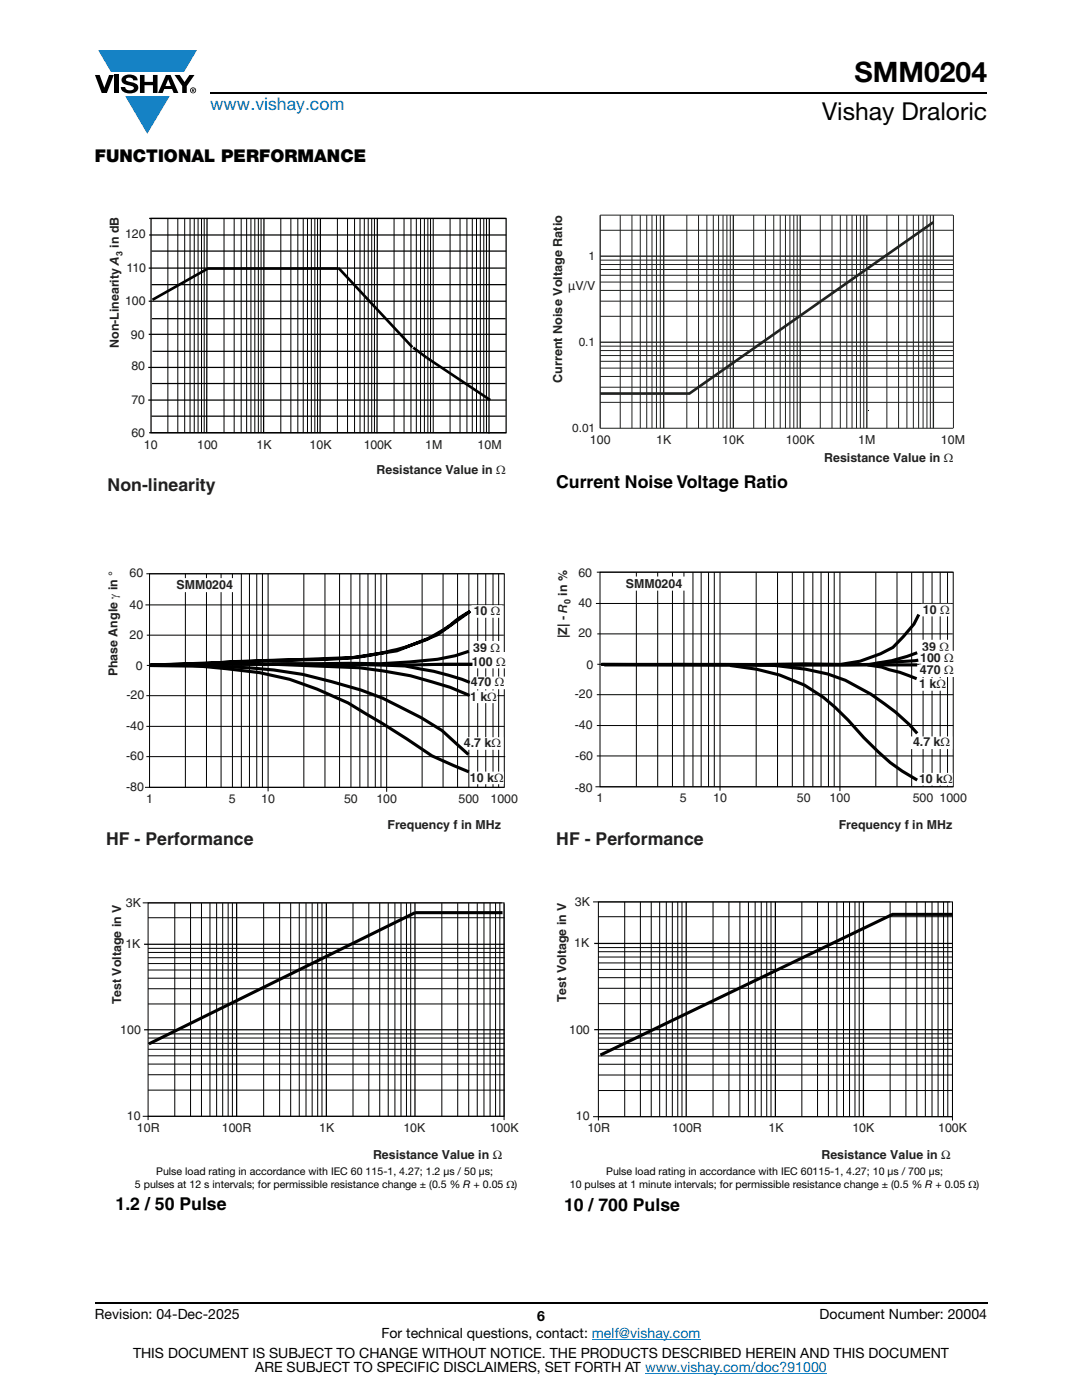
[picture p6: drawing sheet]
<svg xmlns="http://www.w3.org/2000/svg" width="216mm" height="279mm" viewBox="0 0 216 279" stroke-linecap="round" stroke-linejoin="round" font-family="sans-serif">
<g fill="#147fc3">
<path d="M19.6 10h19.7l-2.6 4.3h-1.1h-13.5z"/>
<path d="M25 19.2h8.9l-4.5 7.5z"/>
</g>
<g fill="#000">
<path d="M18.9 15h1l.9 2.5 1-2.5h.9l-1.4 3.6h-1zM22.9 15h.9v3.6h-.9zM24.6 15.3a2.1 2.1 0 0 1 2.8 .3l.1 .4h-.9a.79 .79 0 0 0-.7-.5 .79 .79 0 0 0-.8 .4l.3 .3 1 .2a1.08 1.08 0 0 1 1.2 1 1.08 1.08 0 0 1-1.1 1.2 1.73 1.73 0 0 1-2.4-1.2h.9a.96 .96 0 0 0 .8 .6 .96 .96 0 0 0 .9-.4 1.31 1.31 0 0 0-1.2-.6 1.03 1.03 0 0 1-1.1-.6 1.03 1.03 0 0 1 .2-1.1zM27.9 15h.9v1.3h1.7v-1.3h.9v3.6h-.9v-1.6h-1.7v1.6h-.9zM34.8 15h1.1l.9 1.4 1-1.4h1l-1.5 2.2v1.4h-.9v-1.4z"/>
<path d="M33.6 15.9l.5 1.3h-1.1zM33.1 15l-1.6 3.6h1l.3-.8h1.5l.3 .8h1l-1.6-3.6z"/>
<path d="M38.4 17.8h.2v.2h-.2zM38.3 17.7v.7h.1v-.3l.4 .3-.2-.3 .2-.2-.1-.2z"/>
<path d="M38.1 18a.46 .46 0 0 1 .9 0 .46 .46 0 0 1-.9 0zM37.9 18a.6 .6 0 0 0 1.2 0 .6 .6 0 0 0-1.2 0z"/>
</g>
<path d="M42 18.6h155M18.9 260h178.1" fill="none" stroke="#000" stroke-width=".36"/>
<path d="M118.1 267.3h21.7M128.7 274h36.3" fill="none" stroke="#007ec4" stroke-width=".2"/>
<g fill="none" stroke="#000" stroke-width=".25">
<path d="M29.7 53.5h71.2M29.8 43.6h71.1M29.8 46.9h71.2M30.1 43.6h70.9v42.8h-70.9zM30.2 50.1h70.8M30.2 56.8h70.8M41.3 43.6l-.1 42.8M52.7 43.7l-.1 42.7M63.9 43.7v42.7M75.3 43.6l-.1 42.8M97.6 43.6v42.9M29.6 79.8h71.4"/>
<path d="M29.6 73.3h71.3M29.7 66.7h71.3M29.7 60.1h71.3M30.3 76.5h70.6M30.3 63.6h70.6M30.4 70.1h70.5M29.8 86.4h71.2M30.2 83.1h70.7"/>
</g>
<path d="M41.3 53.6h26.3M41.3 53.7l-10.9 6.1M67.6 53.5l14.7 15.8M82.5 69.4l2.7 2 12.6 8.4" fill="none" stroke="#000" stroke-width=".53"/>
<g fill="none" stroke="#000" stroke-width=".2">
<path d="M33.5 43.6v42.8M35.5 43.6v42.8M36.9 43.6v42.8M37.9 43.6v42.8M38.8 43.6v42.8M39.5 43.6v42.8M40.2 43.6v42.8M40.7 43.6v42.8M44.7 43.7v42.7M46.7 43.7v42.7M48.1 43.7v42.7M49.2 43.7v42.7"/>
<path d="M50.1 43.7v42.7M50.8 43.7v42.7M51.5 43.7v42.7M52.1 43.7v42.7M56 43.7v42.7M58 43.7v42.7M59.4 43.7v42.7M60.5 43.7v42.7M61.4 43.7v42.7M62.1 43.7v42.7M62.8 43.7v42.7M63.4 43.7v42.7"/>
<path d="M67.3 43.7v42.7M69.3 43.7v42.7M70.7 43.7v42.7M71.8 43.7v42.7M72.7 43.7v42.7M73.5 43.7v42.7M74.2 43.7v42.7M74.7 43.7v42.7M78.6 43.7v42.7M80.6 43.7v42.7M82 43.7v42.7M83.1 43.7v42.7"/>
<path d="M83.9 43.7v42.7M84.7 43.7v42.7M85.4 43.7v42.7M85.9 43.7v42.7M86.4 43.7v42.7M89.8 43.7v42.7M91.8 43.7v42.7M93.2 43.7v42.7M94.2 43.7v42.7M95.1 43.7v42.7M95.8 43.7v42.7M96.5 43.7v42.7"/>
<path d="M97.1 43.7v42.7"/>
</g>
<path d="M186.2 44.3l-48.6 34.2h-17.8" fill="none" stroke="#1f231f" stroke-width=".53"/>
<path d="M119.8 42.9v42.6M119.8 51.1h70.4M132.4 42.9v42.6M146.3 42.9v42.6M159.7 42.9v42.6M173 42.9v42.6M186.2 42.9v42.6M119.8 68.3h70.4" fill="none" stroke="#1f231f" stroke-width=".26"/>
<g fill="none" stroke="#1f231f" stroke-width=".2">
<path d="M119.8 46h70.4M119.8 42.9h70.4M119.8 58h70.4M119.8 56.3h70.4M119.8 54.9h70.4M119.8 53.8h70.4M119.8 52.8h70.4M119.8 51.9h70.4M123.8 42.9v42.6M126.1 42.9v42.6M127.8 42.9v42.6M129 42.9v42.6"/>
<path d="M130.1 42.9v42.6M131 42.9v42.6M131.8 42.9v42.6M137 42.9v42.6M139.4 42.9v42.6M141 42.9v42.6M142.3 42.9v42.6M143.4 42.9v42.6M144.3 42.9v42.6M145 42.9v42.6M145.7 42.9v42.6M150.4 42.9v42.6"/>
<path d="M152.7 42.9v42.6M154.4 42.9v42.6M155.7 42.9v42.6M156.7 42.9v42.6M157.6 42.9v42.6M158.4 42.9v42.6M159.1 42.9v42.6M163.7 42.9v42.6M166 42.9v42.6M167.7 42.9v42.6M169 42.9v42.6M170 42.9v42.6"/>
<path d="M170.9 42.9v42.6M171.7 42.9v42.6M172.4 42.9v42.6M177 42.9v42.6M179.3 42.9v42.6M181 42.9v42.6M182.2 42.9v42.6M183.3 42.9v42.6M184.2 42.9v42.6M185 42.9v42.6M185.6 42.9v42.6M190.2 42.9v42.6"/>
<path d="M119.8 77.3h70.4M119.8 75.1h70.4M119.8 73.5h70.4M119.8 72.1h70.4M119.8 71h70.4M119.8 70h70.4M119.8 69.1h70.4M119.8 63.1h70.4M119.8 60.1h70.4M119.8 85.5h70.4M119.8 80.3h70.4"/>
</g>
<path d="M173.3 81.8l.1 .2z" fill="#020404"/>
<g fill="none" stroke="#000" stroke-width=".2">
<path d="M29.2 114.5h71.3M29.8 114.5h70.8v42.6h-70.8zM37 114.5v42.6M41.2 114.5v42.6M44.1 114.5v42.6M46.4 114.5v42.6M48.2 114.5v42.6M49.8 114.5v42.6M51.2 114.5v42.6M52.4 114.5v42.6M53.5 114.5v43.4M60.6 114.5v42.6"/>
<path d="M64.8 114.5v42.6M67.8 114.5v42.6M70 114.5v42.6M71.8 114.5v42.6M73.4 114.5v42.6M74.9 114.5v42.6M76 114.5v42.6M77.2 114.5v43.5M84.2 114.5v42.6M88.4 114.5v42.6M91.3 114.5v42.6M93.6 114.5v42.6"/>
<path d="M95.3 114.5v42.6M96.9 114.5v42.6M98.4 114.5v42.6M99.5 114.5v42.6M29 120.7h71.5M29.2 138.8h71.4M29.3 132.8h71.4M29.3 126.8h71.2M28.9 157.1h71.6M29.2 151h71.6M29.2 145h71.4"/>
</g>
<path d="M34.6 115.6h12.3v2.4h-12.3z" fill="#fff"/>
<path d="M34.6 115.6h12.3v2.4h-12.3z" fill="none" stroke="#fff" stroke-width=".35"/>
<path d="M94.3 121h5.8v2.1h-5.8z" fill="#fff"/>
<path d="M94.3 121h5.8v2.1h-5.8z" fill="none" stroke="#fff" stroke-width=".35"/>
<path d="M94 128.1h6.2v2.6h-6.2z" fill="#fff"/>
<path d="M94 128.1h6.2v2.6h-6.2z" fill="none" stroke="#fff" stroke-width=".35"/>
<path d="M94.4 130.3h6.5v2.9h-6.5z" fill="#fff"/>
<path d="M94.4 130.3h6.5v2.9h-6.5z" fill="none" stroke="#fff" stroke-width=".35"/>
<path d="M94 135.2h6.8v2.2h-6.8z" fill="#fff"/>
<path d="M94 135.2h6.8v2.2h-6.8z" fill="none" stroke="#fff" stroke-width=".35"/>
<path d="M94 138h5.1v2.1h-5.1z" fill="#fff"/>
<path d="M94 138h5.1v2.1h-5.1z" fill="none" stroke="#fff" stroke-width=".35"/>
<path d="M92.2 147.3h8.1v2.2h-8.1z" fill="#fff"/>
<path d="M92.2 147.3h8.1v2.2h-8.1z" fill="none" stroke="#fff" stroke-width=".35"/>
<path d="M93.9 154.2h6.4v2.1h-6.4z" fill="#fff"/>
<path d="M93.9 154.2h6.4v2.1h-6.4z" fill="none" stroke="#fff" stroke-width=".35"/>
<path d="M29.9 132.8l13.1 .2a89.5 89.5 0 0 1 29 4.7l4.3 1.6 7.7 3.9 4.2 2.6 5.3 4.8M30 132.7a298.8 298.8 0 0 0 18.9-.7l3-.1a267.9 267.9 0 0 0 19.6-.8 62.3 62.3 0 0 0 13.8-3.5l.6-.4a30.2 30.2 0 0 0 6-4l1.9-1.2-6.5 4.7-8.1 3.2a82.3 82.3 0 0 1-14.8 1.6zM38.6 132.8l13.2 1.4a60.6 60.6 0 0 1 21.3 8.3l8.1 5 5 3.3 7.4 3.2M54.3 132.6l17.4 .7a68.4 68.4 0 0 1 21.9 5.5M67.4 132.6l13.4 .3a63.4 63.4 0 0 1 11.4 2.7l1.5 .6M93.6 130l-2.8 .9-3.5 .7-5.6 .5-5.8 .4h-18.6l-4.9 .1M94.3 132.6l-13 .1-24.9-.2-17.2 .1" fill="none" stroke="#000" stroke-width=".62" stroke-linecap="butt"/>
<g fill="none" stroke="#000" stroke-width=".2">
<path d="M119.1 114.2h71M119.7 114.2h70.5v42.8h-70.5zM127 114.2v42.8M131.2 114.2v42.8M134.2 114.2v42.8M136.5 114.2v42.8M138.3 114.2v42.8M139.9 114.2v42.8M141.4 114.2v42.8M142.5 114.2v42.8M143.7 114.2v43.6M150.9 114.2v42.8"/>
<path d="M155.1 114.2v42.8M158.1 114.2v42.8M160.4 114.2v42.8M162.2 114.2v42.8M163.8 114.2v42.8M165.3 114.2v42.8M166.5 114.2v42.8M167.6 114.2v43.7M174.8 114.2v42.8M179 114.2v42.8M181.9 114.2v42.8M184.2 114.2v42.8"/>
<path d="M186 114.2v42.8M187.6 114.2v42.8M189.1 114.2v42.8M118.9 120.4h71.2M119.1 138.6h71.1M119.2 132.6h71.1M119.2 126.5h70.9M118.8 157h71.3M119.1 150.9h71.1M119.1 144.8h71.1"/>
</g>
<path d="M124.4 115.2h12.3v2.5h-12.3z" fill="#fff"/>
<path d="M124.4 115.2h12.3v2.5h-12.3z" fill="none" stroke="#fff" stroke-width=".35"/>
<path d="M183.9 120.7h5.8v2.1h-5.8z" fill="#fff"/>
<path d="M183.9 120.7h5.8v2.1h-5.8z" fill="none" stroke="#fff" stroke-width=".35"/>
<path d="M183.6 127.9h6.2v2.6h-6.2z" fill="#fff"/>
<path d="M183.6 127.9h6.2v2.6h-6.2z" fill="none" stroke="#fff" stroke-width=".35"/>
<path d="M184 130.1h6.3v2.9h-6.3z" fill="#fff"/>
<path d="M184 130.1h6.3v2.9h-6.3z" fill="none" stroke="#fff" stroke-width=".35"/>
<path d="M183.6 132.8h6.7v2.1h-6.7z" fill="#fff"/>
<path d="M183.6 132.8h6.7v2.1h-6.7z" fill="none" stroke="#fff" stroke-width=".35"/>
<path d="M183.6 135.5h5.1v2.2h-5.1z" fill="#fff"/>
<path d="M183.6 135.5h5.1v2.2h-5.1z" fill="none" stroke="#fff" stroke-width=".35"/>
<path d="M181.9 147.1h7.9v2.2h-7.9z" fill="#fff"/>
<path d="M181.9 147.1h7.9v2.2h-7.9z" fill="none" stroke="#fff" stroke-width=".35"/>
<path d="M183.6 154.4h6.3v2.2h-6.3z" fill="#fff"/>
<path d="M183.6 154.4h6.3v2.2h-6.3z" fill="none" stroke="#fff" stroke-width=".35"/>
<path d="M119.9 132.6l63.1 .1M134.1 132.6l19.6 .1 7 .8a32.3 32.3 0 0 1 15.7 6.9l2.3 1.7 2.7 2.5 1.6 1.8M145.7 132.8l5.2 .7a30.1 30.1 0 0 1 18.3 10.2 55.5 55.5 0 0 0 10.8 10.2l3 1.8M173.1 132.7l2.8 .4 3.7 1.1 3.3 1.3M183 130.3a34.7 34.7 0 0 1-14.7 2.4l-11.6 .1-36.1-.1M183.2 131.7l-8.3 .7M183.3 122.6l-.9 1.9-2.2 2.6-2 2.1-2.5 1.3-4.1 1.5-3.9 .6-7.1-.1-16.7 .2-23.8-.1M100.3 182.1h-17.5l-53.1 26.2M190.1 182.5h-12l-58.3 28.1" fill="none" stroke="#000" stroke-width=".62" stroke-linecap="butt"/>
<path d="M136.9 180v42.9M154.7 180v42.9M172.3 180v42.9M28.7 188.5h72M47.2 180.2v42.5M65.1 180.2v42.5M82.8 180.2v42.5M118.6 188.3h71.5M28.7 205.5h72M118.6 205.5h71.5" fill="none" stroke="#000" stroke-width=".25"/>
<g fill="none" stroke="#000" stroke-width=".2">
<path d="M118.3 180h71.3M119.4 180h70.7v42.9h-70.7zM124.7 180v42.9M127.8 180v42.9M129.9 180v42.9M131.6 180v42.9M133 180v42.9M134.2 180v42.9M135.2 180v42.9M136.1 180v42.9M142.3 180v42.9M145.4 180v42.9"/>
<path d="M147.6 180v42.9M149.3 180v42.9M150.7 180v42.9M151.9 180v42.9M153 180v42.9M153.8 180v42.9M160 180v42.9M163.1 180v42.9M165.3 180v42.9M167 180v42.9M168.3 180v42.9M169.5 180v42.9"/>
<path d="M170.6 180v42.9M171.4 180v42.9M177.6 180v42.9M180.8 180v42.9M182.9 180v42.9M184.6 180v42.9M186 180v42.9M187.2 180v42.9M188.3 180v42.9M189.1 180v42.9M28.5 180.2h71.6M29.5 180.2h71.1v42.6h-71.1z"/>
<path d="M29.6 197.3h71.1M29.6 191.1h71.1M29.6 189.3h71.1M29.6 192.3h71.1M29.6 190.1h71.1M29.6 195.2h71.1M29.6 193.6h71.1M29.6 183.2h71.1M34.9 180.2v42.5M38 180.2v42.5M40.2 180.2v42.5M41.9 180.2v42.5"/>
<path d="M43.2 180.2v42.5M44.4 180.2v42.5M45.5 180.2v42.5M46.4 180.2v42.5M52.6 180.2v42.5M55.8 180.2v42.5M58 180.2v42.5M59.7 180.2v42.5M61.1 180.2v42.5M62.3 180.2v42.5M63.4 180.2v42.5M64.2 180.2v42.5"/>
<path d="M70.4 180.2v42.5M73.6 180.2v42.5M75.8 180.2v42.5M77.5 180.2v42.5M78.8 180.2v42.5M80 180.2v42.5M81.1 180.2v42.5M82 180.2v42.5M88.2 180.2v42.5M91.3 180.2v42.5M93.5 180.2v42.5M95.2 180.2v42.5"/>
<path d="M96.6 180.2v42.5M97.8 180.2v42.5M98.9 180.2v42.5M99.7 180.2v42.5M100.6 180.3v43.2M119.4 195.1h70.7M119.4 192.2h70.7M119.4 189.9h70.7M119.4 197.2h70.7M119.4 193.5h70.7M119.4 191h70.7M119.4 189.1h70.7"/>
<path d="M119.4 183h70.7M190.1 180.1v43.5M29.6 217.6h71.1M29.6 214.5h71.1M29.6 208.2h71.1M29.6 206.3h71.1M29.6 200.4h71.1M29.6 209.4h71.1M29.6 207.2h71.1M29.6 212.4h71.1M29.6 210.7h71.1M119.4 209.4h70.7"/>
<path d="M119.4 207.2h70.7M119.4 212.4h70.7M119.4 210.7h70.7M119.4 208.2h70.7M119.4 206.3h70.7M119.4 217.6h70.7M119.4 214.5h70.7M119.4 200.3h70.7M28.5 222.8h72.1M29.5 222.8v.7M118.3 222.9h71.8M119.4 222.9v.7"/>
</g>
<text font-size="5.6" x="170.5" y="16.4">SMM0204</text>
<text font-size="4.9" x="164" y="24">Vishay Draloric</text>
<text font-size="3.5" fill="#007ec4" x="42" y="21.9">www.vishay.com</text>
<g font-size="3.5">
<text x="18.9" y="32.3">FUNCTIONAL PERFORMANCE</text>
<text x="111" y="97.4">Current Noise Voltage Ratio</text>
<text x="23.1" y="241.5">1.2 / 50 Pulse</text>
<text x="112.5" y="241.6">10 / 700 Pulse</text>
</g>
<g font-size="3.5" fill="#231f20">
<text x="21.5" y="98.1">Non-linearity</text>
<text x="21.2" y="168.7">HF - Performance</text>
<text x="111" y="168.7">HF - Performance</text>
</g>
<g font-size="2.8">
<text x="18.9" y="263.3">Revision: 04-Dec-2025</text>
<text x="107.2" y="263.6">6</text>
<text x="163.6" y="263.3">Document Number: 20004</text>
<text x="76.1" y="267.1">For technical questions, contact: melf@vishay.com</text>
<text x="26.5" y="271">THIS DOCUMENT IS SUBJECT TO CHANGE WITHOUT NOTICE. THE PRODUCTS DESCRIBED HEREIN AND THIS DOCUMENT</text>
<text x="50.9" y="273.8">ARE SUBJECT TO SPECIFIC DISCLAIMERS, SET FORTH AT www.vishay.com/doc?91000</text>
</g>
<g font-size="2.5" fill="#231f20">
<text x="25" y="47.5">120</text>
<text x="25.2" y="54.4">110</text>
<text x="113.4" y="57.9">µV/V</text>
<text x="25" y="60.9">100</text>
<text x="23.7" y="69.4" transform="rotate(-90 23.7 69.4)">Non-Linearity A in dB</text>
<text x="26.1" y="67.6">90</text>
<text x="26.2" y="73.9">80</text>
<text x="26.2" y="80.6">70</text>
<text x="26.2" y="87.2">60</text>
<text x="28.7" y="89.6">10</text>
<text x="39.3" y="89.6">100</text>
<text x="51.2" y="89.6">1K</text>
<text x="61.8" y="89.6">10K</text>
<text x="72.6" y="89.6">100K</text>
<text x="84.8" y="89.6">1M</text>
<text x="95.3" y="89.5">10M</text>
<text x="117.7" y="88.7">100</text>
<text x="130.9" y="88.7">1K</text>
<text x="144.1" y="88.7">10K</text>
<text x="156.8" y="88.7">100K</text>
<text x="171.2" y="88.7">1M</text>
<text x="187.7" y="88.7">10M</text>
<text x="75.1" y="94.7">Resistance Value in Ω</text>
<text x="164.5" y="92.2">Resistance Value in Ω</text>
<text x="25.9" y="115.2">60</text>
<text x="35.2" y="117.5">SMM0204</text>
<text x="115.4" y="115.2">60</text>
<text x="124.9" y="117.3">SMM0204</text>
<text x="25.9" y="121.5">40</text>
<text x="94.5" y="122.7">10</text>
<text x="98" y="122.7">Ω</text>
<text x="115.4" y="121.2">40</text>
<text x="184.1" y="122.5">10 Ω</text>
<text x="25.9" y="127.4">20</text>
<text x="94.4" y="130.1">39</text>
<text x="97.9" y="130.1">Ω</text>
<text x="113.2" y="127.4" transform="rotate(-90 113.2 127.4)">|Z| - R in %</text>
<text x="115.4" y="127.2">20</text>
<text x="184" y="129.9">39 Ω</text>
<text x="23.4" y="135" transform="rotate(-90 23.4 135)">Phase Angle γ in °</text>
<text x="27.1" y="133.8">0</text>
<text x="94" y="137">470</text>
<text x="94.2" y="133">100</text>
<text x="98.8" y="137">Ω</text>
<text x="99" y="133">Ω</text>
<text x="117" y="133.5">0</text>
<text x="183.4" y="137.4">1 kΩ</text>
<text x="183.6" y="134.6">470</text>
<text x="183.6" y="132.1">100</text>
<text x="188.4" y="134.6">Ω</text>
<text x="188.4" y="132.1">Ω</text>
<text x="25.2" y="139.6">-20</text>
<text x="93.8" y="139.9">1 k</text>
<text x="97.2" y="139.9">Ω</text>
<text x="114.7" y="139.4">-20</text>
<text x="25.1" y="145.7">-40</text>
<text x="92.6" y="149.1">4.7 kΩ</text>
<text x="114.7" y="145.6">-40</text>
<text x="182.2" y="148.9">4.7 k</text>
<text x="187.7" y="148.9">Ω</text>
<text x="25.1" y="151.6">-60</text>
<text x="114.8" y="151.7">-60</text>
<text x="25.1" y="157.8">-80</text>
<text x="29.2" y="160.2">1</text>
<text x="45.7" y="160.2">5</text>
<text x="52.1" y="160.2">10</text>
<text x="68.7" y="160.2">50</text>
<text x="75.1" y="160.2">100</text>
<text x="91.5" y="160.2">500</text>
<text x="93.8" y="156">10 k</text>
<text x="97.9" y="160.2">1000</text>
<text x="98.6" y="156">Ω</text>
<text x="114.7" y="158">-80</text>
<text x="119.1" y="160.1">1</text>
<text x="135.7" y="160.1">5</text>
<text x="142.3" y="160.1">10</text>
<text x="159" y="160.1">50</text>
<text x="165.5" y="160.1">100</text>
<text x="182.1" y="160.1">500</text>
<text x="183.4" y="156.3">10 k</text>
<text x="187.5" y="160.1">1000</text>
<text x="188.2" y="156.3">Ω</text>
<text x="77.3" y="165.4">Frequency f in MHz</text>
<text x="167.4" y="165.5">Frequency f in MHz</text>
<text x="25.1" y="180.9">3K</text>
<text x="114.7" y="180.7">3K</text>
<text x="25" y="189.2">1K</text>
<text x="114.6" y="189.1">1K</text>
<text x="24.2" y="200.5" transform="rotate(-90 24.2 200.5)">Test Voltage in V</text>
<text x="113" y="200" transform="rotate(-90 113 200)">Test Voltage in V</text>
<text x="24" y="206.3">100</text>
<text x="113.6" y="206.3">100</text>
<text x="25.3" y="223.5">10</text>
<text x="27.3" y="225.9">10R</text>
<text x="44.3" y="225.9">100R</text>
<text x="63.7" y="225.9">1K</text>
<text x="80.5" y="225.9">10K</text>
<text x="97.7" y="225.9">100K</text>
<text x="114.9" y="223.6">10</text>
<text x="117.2" y="226">10R</text>
<text x="134.1" y="226">100R</text>
<text x="153.4" y="226">1K</text>
<text x="170.1" y="226">10K</text>
<text x="187.2" y="226">100K</text>
<text x="74.4" y="231.3">Resistance Value in Ω</text>
<text x="163.9" y="231.4">Resistance Value in Ω</text>
</g>
<text font-size="2.5" fill="#1f231f" x="112.1" y="76.4" transform="rotate(-90 112.1 76.4)">Current Noise Voltage Ratio</text>
<g font-size="2.3" fill="#231f20">
<text x="117.5" y="51.9">1</text>
<text x="115.5" y="69">0.1</text>
<text x="114.2" y="86.2">0.01</text>
</g>
<g font-size="2.1">
<text x="26.9" y="237">5 pulses at 12 s intervals; for permissible resistance change ± (0.5 % R + 0.05 Ω)</text>
<text x="31.2" y="234.5">Pulse load rating in accordance with IEC 60 115-1, 4.27; 1.2 μs / 50 μs;</text>
<text x="113.7" y="237.1">10 pulses at 1 minute intervals; for permissible resistance change ± (0.5 % R + 0.05 Ω)</text>
<text x="120.9" y="234.6">Pulse load rating in accordance with IEC 60115-1, 4.27; 10 μs / 700 μs;</text>
</g>
<g font-size="1.8" fill="#231f20">
<text x="24.4" y="51.1" transform="rotate(-90 24.4 51.1)">3</text>
<text x="113.9" y="120.5" transform="rotate(-90 113.9 120.5)">0</text>
</g>
</svg>
